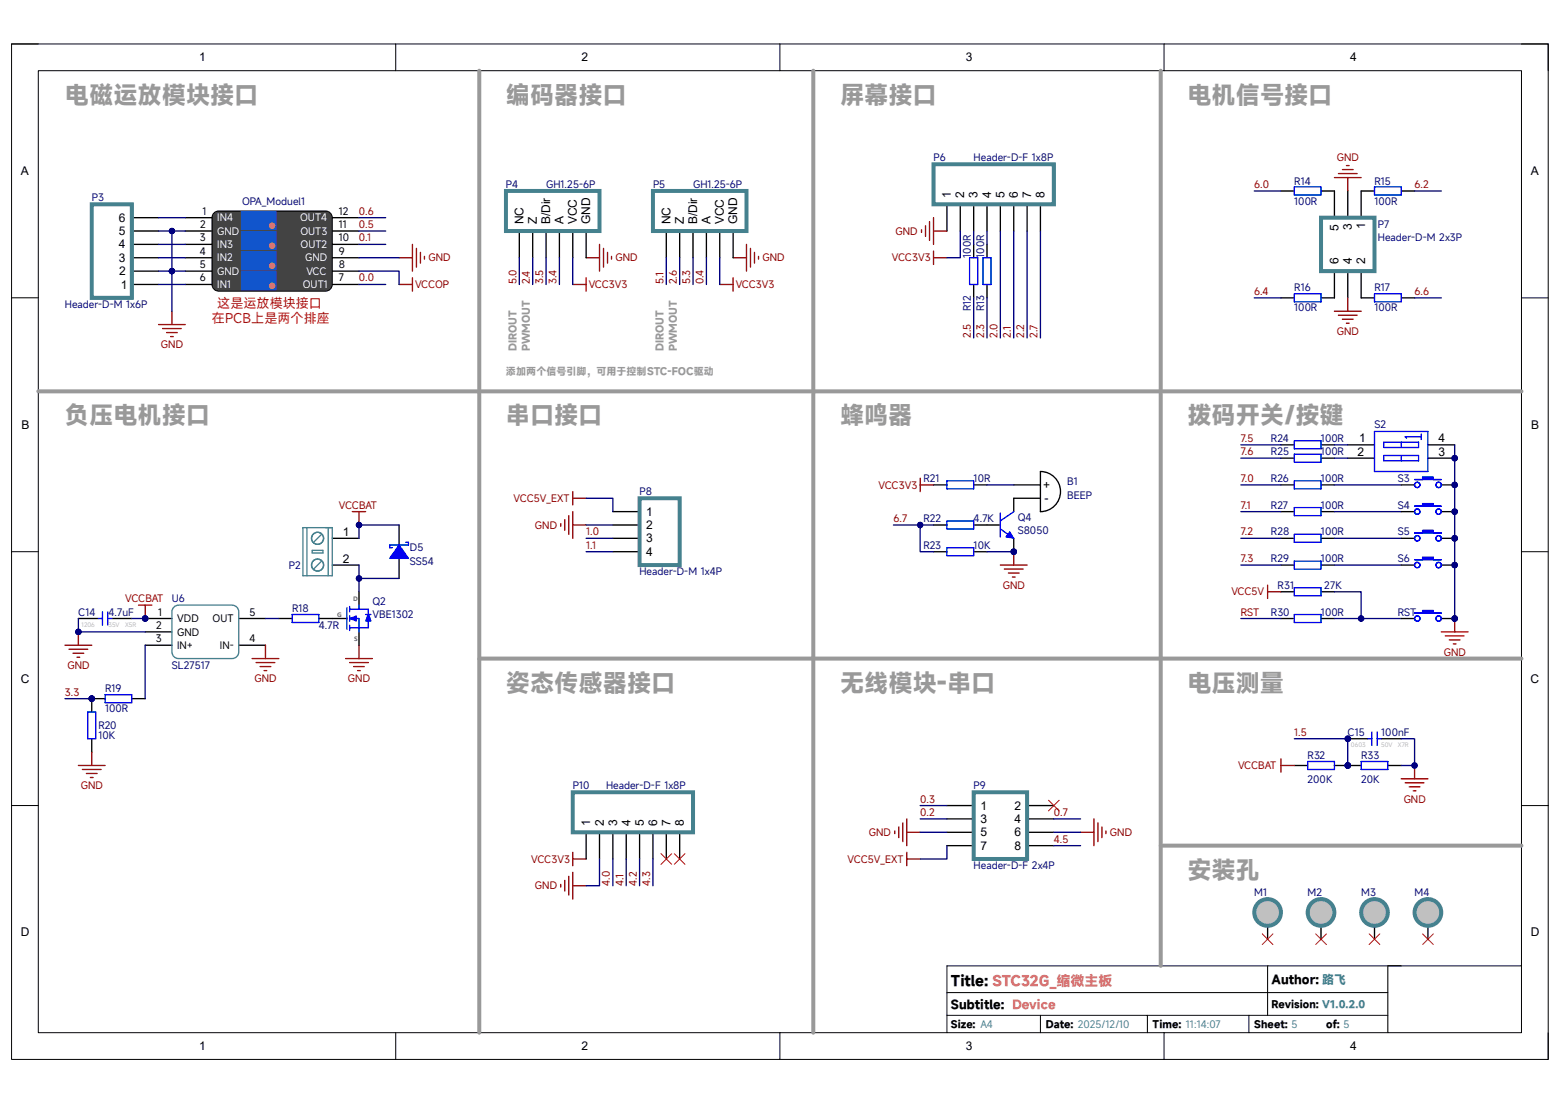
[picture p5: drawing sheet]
<svg xmlns="http://www.w3.org/2000/svg" width="297mm" height="210mm" viewBox="0 0 297 210" stroke-linecap="round" stroke-linejoin="round" font-family="sans-serif">
<path d="M2.2 8.4h292.6v193.3h-292.6z" fill="none" stroke="#000" stroke-width=".19"/>
<path d="M7.3 13.5h282.4v183.1h-282.4z" fill-rule="evenodd" fill="#fff"/>
<g fill="none" stroke="#000" stroke-width=".19">
<path d="M2.2 8.4h5.1M7.3 13.5h282.4v183.1h-282.4zM75.3 8.4v5.1M148.5 8.4v5.1M221.6 8.4v5.1M289.7 8.4h5.1v5.1M2.2 56.7h5.1M289.7 56.7h5.1M2.2 105h5.1M289.7 105.1h5.1M2.2 153.4h5.1M289.7 153.4h5.1"/>
<path d="M75.3 196.6v5.1M148.5 196.6v5.1M180.3 189h83.9M180.3 193.3h83.9M198.1 193.3v3.3M218.5 193.3v3.3M221.6 196.6v5.1M237.8 193.3v3.3M241.3 183.9v9.4M264.2 183.9v12.7M289.7 183.9h-109.4v12.7M294.8 196.6v5.1"/>
</g>
<g fill="none" stroke="#000" stroke-width=".25">
<path d="M180.3 38.9v5.1M182.8 38.9v5.1M185.4 38.9v5.1M187.9 38.9v5.1M190.5 38.9v5.1M193 38.9v5.1M195.5 38.9v5.1M198.1 38.9v5.1M254.1 36.4v5M256.6 36.4v5M259.2 36.4v5M25.1 54.2h5.1"/>
<path d="M25.1 51.6h5.1M25.1 49.1h5.1M25.1 46.5h5.1M25.1 44h5.1M25.1 41.4h5.1M254.1 51.6v5.1M256.6 51.6v5.1M259.2 51.6v5.1M116.7 97.4h5.1M116.7 100h5.1M116.7 102.5h5.1M116.7 105h5.1"/>
<path d="M180.3 153.4h5.1M180.3 155.9h5.1M180.3 158.5h5.1M195.5 153.4h5.1M195.5 155.9h5.1M195.5 158.5h5.1M180.3 161h5.1M195.5 161h5.1"/>
</g>
<path d="M17.5 38.9h7.6v17.8h-7.6zM177.7 31.3h22.9v7.6h-22.9zM251.5 41.4h10.2v10.2h-10.2zM121.8 94.9h7.6v12.7h-7.6zM185.4 150.8h10.1v12.8h-10.1z" fill="none" stroke="#45818e" stroke-width=".76"/>
<circle cx="277" cy="87.2" r=".51" fill="#000080"/>
<circle cx="277" cy="87.2" r=".51" fill="none" stroke="#000080" stroke-width=".19"/>
<path d="M256.6 84.7h5.1M256.6 87.2h5.1M271.9 84.7h5.1M271.9 87.2h5.1" fill="none" stroke="#000" stroke-width=".25"/>
<circle cx="277" cy="87.2" r=".51" fill="#000080"/>
<circle cx="277" cy="87.2" r=".51" fill="none" stroke="#000080" stroke-width=".19"/>
<path d="M261.7 82.1h10.2v7.7h-10.2zM263.5 84.2h6.6v1h-6.6zM263.5 86.7h6.6v1h-6.6zM266.8 84.2v1M266.8 86.7v1M270.6 83.2h-3.1l.3 .2M270.6 82.7v1" fill="none" stroke="#00f" stroke-width=".25"/>
<path d="M32.7 59.3v2.5M76 49.1h2.5M76 54.2h2.5M78.5 46.5v5.1M78.5 52.9v2.5M79.3 47.3v3.6M80 48.1v2M80.8 48.8v.5M30.2 61.8h5.1M31 62.6h3.5M31.7 63.3h2M32.5 64.1h.5" fill="none" stroke="#800000" stroke-width=".25"/>
<circle cx="256.6" cy="145.8" r=".51" fill="#000080"/>
<circle cx="256.6" cy="145.8" r=".51" fill="none" stroke="#000080" stroke-width=".19"/>
<path d="M246.4 145.8h2.6M254.1 145.8h2.5" fill="none" stroke="#000" stroke-width=".25"/>
<circle cx="256.6" cy="145.8" r=".51" fill="#000080"/>
<circle cx="256.6" cy="145.8" r=".51" fill="none" stroke="#000080" stroke-width=".19"/>
<path d="M249 145h5.1v1.5h-5.1z" fill="none" stroke="#00f" stroke-width=".25"/>
<circle cx="256.6" cy="145.8" r=".51" fill="#000080"/>
<circle cx="256.6" cy="145.8" r=".51" fill="none" stroke="#000080" stroke-width=".19"/>
<path d="M256.6 145.8h2.6" fill="none" stroke="#000" stroke-width=".25"/>
<circle cx="256.6" cy="145.8" r=".51" fill="#000080"/>
<circle cx="256.6" cy="145.8" r=".51" fill="none" stroke="#000080" stroke-width=".19"/>
<path d="M264.2 145.8h2.6" fill="none" stroke="#000" stroke-width=".25"/>
<path d="M259.2 145h5v1.5h-5z" fill="none" stroke="#00f" stroke-width=".25"/>
<circle cx="256.6" cy="140.7" r=".51" fill="#000080"/>
<circle cx="256.6" cy="140.7" r=".51" fill="none" stroke="#000080" stroke-width=".19"/>
<path d="M256.6 140.7h3.8M263 140.7h3.8" fill="none" stroke="#000" stroke-width=".25"/>
<circle cx="256.6" cy="140.7" r=".51" fill="#000080"/>
<circle cx="256.6" cy="140.7" r=".51" fill="none" stroke="#000080" stroke-width=".19"/>
<path d="M261.2 139.4v2.5M262.2 139.4v2.5M260.4 140.7h.8M262.2 140.7h.8" fill="none" stroke="#00f" stroke-width=".25"/>
<path d="M243.9 144.5v2.5M243.9 145.8h2.5M266.8 148.3h5.1M267.5 149.1h3.6M268.3 149.8h2M269.1 150.6h.5M269.3 145.8v2.5" fill="none" stroke="#800000" stroke-width=".25"/>
<circle cx="269.3" cy="145.8" r=".51" fill="#000080"/>
<circle cx="269.3" cy="145.8" r=".51" fill="none" stroke="#000080" stroke-width=".19"/>
<g fill="none" stroke="#800000" stroke-width=".25">
<path d="M175.5 43.7v.5M176.2 43v2M177 42.2v3.6M177.7 41.4v5.1M177.7 47.8v2.6M177.7 44h2.6M177.7 49.1h2.6M277 117.8v2.5M274.4 120.3h5.1M275.2 121.1h3.5M275.9 121.8h2.1M276.7 122.6h.5"/>
<path d="M106.8 168.4v.5M107.5 167.6v2.1M108.3 166.9v3.5M109.1 162.3v2.5M109.1 166.1v5.1M109.1 163.6h2.5M109.1 168.6h2.5"/>
</g>
<path d="M185.4 46.5v2.6M185.4 54.2v2.5M187.9 46.5v2.6M187.9 54.2v2.5M243.9 84.7h2.5M243.9 87.2h2.5M251.5 84.7h2.6M251.5 87.2h2.6" fill="none" stroke="#000" stroke-width=".25"/>
<path d="M184.6 49.1h1.5v5.1h-1.5zM187.2 49.1h1.5v5.1h-1.5zM246.4 83.9h5.1v1.6h-5.1zM246.4 86.5h5.1v1.5h-5.1z" fill="none" stroke="#00f" stroke-width=".25"/>
<circle cx="277" cy="117.8" r=".51" fill="#000080"/>
<circle cx="277" cy="117.8" r=".51" fill="none" stroke="#000080" stroke-width=".19"/>
<g fill="none" stroke="#000" stroke-width=".25">
<path d="M177.7 92.3h2.6M177.7 100h2.6M185.4 92.3h2.5M185.4 100h2.5M193 92.3h5.1M193 94.9h5.1M198.1 89.8a3.8 3.8 0 0 1 3.8 3.8 3.8 3.8 0 0 1-3.8 3.8zM243.9 92.3h2.5M243.9 97.4h2.5M251.5 92.3h2.6M251.5 97.4h2.6M177.7 105.1h2.6"/>
<path d="M185.4 105.1h2.5M243.9 102.5h2.5M243.9 107.6h2.5M243.9 117.8h2.5M251.5 102.5h2.6M251.5 107.6h2.6M251.5 117.8h2.6"/>
</g>
<path d="M180.3 91.6h5.1v1.5h-5.1zM180.3 99.2h5.1v1.5h-5.1zM246.4 91.6h5.1v1.5h-5.1zM246.4 96.6h5.1v1.6h-5.1zM180.3 104.3h5.1v1.5h-5.1zM246.4 101.7h5.1v1.6h-5.1zM246.4 106.8h5.1v1.6h-5.1zM246.4 117h5.1v1.5h-5.1z" fill="none" stroke="#00f" stroke-width=".25"/>
<circle cx="193" cy="105" r=".51" fill="#000080"/>
<circle cx="193" cy="105" r=".51" fill="none" stroke="#000080" stroke-width=".19"/>
<path d="M187.9 100h2.6M193 94.9v2.5M193 102.5v2.6" fill="none" stroke="#000" stroke-width=".25"/>
<circle cx="193" cy="105" r=".51" fill="#000080"/>
<circle cx="193" cy="105" r=".51" fill="none" stroke="#000080" stroke-width=".19"/>
<path d="M190.5 97.7v4.5M193 97.4l-2.5 1.8M190.5 100.7l2.5 1.8" fill="none" stroke="#00f" stroke-width=".25"/>
<path d="M192.2 101.2l.8 1.3-1.5-.3z" fill="#00f"/>
<path d="M192.2 101.2l.8 1.3-1.5-.3z" fill="none" stroke="#00f" stroke-width=".19"/>
<path d="M190.5 107.6h5M191.2 108.4h3.6M192 109.1h2M192.8 109.9h.5M193 105.1v2.5" fill="none" stroke="#800000" stroke-width=".25"/>
<circle cx="193" cy="105" r=".51" fill="#000080"/>
<circle cx="193" cy="105" r=".51" fill="none" stroke="#000080" stroke-width=".19"/>
<g fill="none" stroke="#800000" stroke-width=".25">
<path d="M254.1 33.8h5.1M254.8 33.1h3.6M255.6 32.3h2M256.3 31.5h.6M256.6 33.8v2.6M109.1 54.2h2.5M111.6 49.1h2.5M111.6 52.9v2.5M114.1 46.5v5.1M114.9 47.3v3.6M115.7 48.1v2M116.4 48.8v.5"/>
<path d="M254.1 59.3h5.1M256.6 56.7v2.6M254.8 60h3.6M255.6 60.8h2M256.3 61.5h.6M106.8 99.7v.5M107.5 98.9v2.1M108.3 98.2v3.5M109.1 93.6v2.5M109.1 97.4v5.1M109.1 94.9h2.5M109.1 100h2.5"/>
<path d="M175.2 91.1v2.5M175.2 92.3h2.5M170.4 158.2v.5M171.1 157.5v2M171.9 156.7v3.5M172.7 155.9v5.1M172.7 158.5h2.5M205.7 158.5h2.6M208.3 155.9v5.1M209 156.7v3.6M209.8 157.5v2M210.6 158.2v.5"/>
<path d="M172.7 162.3v2.5M172.7 163.6h2.5"/>
</g>
<path d="M243.9 36.4h2.5M251.5 36.4h2.6M259.2 36.4h2.5M266.8 36.4h2.5M243.9 56.7h2.5M251.5 56.7h2.6M259.2 56.7h2.5M266.8 56.7h2.5M241.3 176.3v2.5" fill="none" stroke="#000" stroke-width=".25"/>
<path d="M246.4 35.6h5.1v1.5h-5.1zM261.7 35.6h5.1v1.5h-5.1zM246.4 55.9h5.1v1.6h-5.1zM261.7 55.9h5.1v1.6h-5.1z" fill="none" stroke="#00f" stroke-width=".25"/>
<path d="M199.6 152.4l2.1 2M201.7 152.4l-2.1 2" fill="none" stroke="#f00" stroke-width=".19"/>
<path d="M91.2 13.5v183.1M154.8 13.5v183.1M221 13.5v170.4M7.3 74.5h282.4M91.2 125.4h198.5" fill="none" stroke="#999" stroke-width=".76"/>
<circle cx="241.3" cy="173.7" r="2.54" fill="#c0c0c0"/>
<circle cx="241.3" cy="173.7" r="2.54" fill="none" stroke="#45818e" stroke-width=".76"/>
<path d="M221 161h68.7" fill="none" stroke="#999" stroke-width=".76"/>
<path d="M240.3 177.8l2.1 2M242.4 177.8l-2.1 2" fill="none" stroke="#f00" stroke-width=".19"/>
<path d="M251.5 176.3v2.5" fill="none" stroke="#000" stroke-width=".25"/>
<circle cx="251.5" cy="173.7" r="2.54" fill="#c0c0c0"/>
<circle cx="251.5" cy="173.7" r="2.54" fill="none" stroke="#45818e" stroke-width=".76"/>
<path d="M250.5 177.8l2 2M252.5 177.8l-2 2" fill="none" stroke="#f00" stroke-width=".19"/>
<path d="M261.7 176.3v2.5" fill="none" stroke="#000" stroke-width=".25"/>
<circle cx="261.7" cy="173.7" r="2.54" fill="#c0c0c0"/>
<circle cx="261.7" cy="173.7" r="2.54" fill="none" stroke="#45818e" stroke-width=".76"/>
<path d="M260.7 177.8l2 2M262.7 177.8l-2 2" fill="none" stroke="#f00" stroke-width=".19"/>
<path d="M271.9 176.3v2.5" fill="none" stroke="#000" stroke-width=".25"/>
<circle cx="271.9" cy="173.7" r="2.54" fill="#c0c0c0"/>
<g fill="none" stroke="#45818e" stroke-width=".76">
<path d="M96.3 36.4h17.8v7.6h-17.8zM124.3 36.4h17.8v7.6h-17.8z"/>
<circle cx="271.9" cy="173.7" r="2.54"/>
</g>
<path d="M270.8 177.8l2.1 2M272.9 177.8l-2.1 2" fill="none" stroke="#f00" stroke-width=".19"/>
<g fill="none" stroke="#000" stroke-width=".25">
<path d="M98.9 44v5.1M101.4 44v5.1M104 44v5.1M106.5 44v5.1M109.1 44v5.1M111.6 44v5.1M126.9 44v5.1M129.4 44v5.1M131.9 44v5.1M134.5 44v5.1M137 44v5.1M139.6 44v5.1"/>
<path d="M243.9 112.7h2.5M251.5 112.7h2.6"/>
</g>
<path d="M246.4 111.9h5.1v1.5h-5.1z" fill="none" stroke="#00f" stroke-width=".25"/>
<path d="M137 54.2h2.6M139.6 49.1h2.5M139.6 52.9v2.5M142.1 46.5v5.1M142.9 47.3v3.6M143.6 48.1v2M144.4 48.8v.5M67.1 97.4h2.5M68.3 97.4v2.6M241.3 111.4v2.6M241.3 112.7h2.6" fill="none" stroke="#800000" stroke-width=".25"/>
<circle cx="68.3" cy="100" r=".51" fill="#000080"/>
<circle cx="68.3" cy="100" r=".51" fill="none" stroke="#000080" stroke-width=".19"/>
<path d="M63.3 102.5h5M63.3 107.6h5M111.6 158.5v5.1M114.1 158.5v5.1M116.7 158.5v5.1M119.2 158.5v5.1M121.8 158.5v5.1M124.3 158.5v5.1M126.9 158.5v5.1M129.4 158.5v5.1" fill="none" stroke="#000" stroke-width=".25"/>
<g fill="none" stroke="#45818e" stroke-width=".25">
<path d="M57.7 100.5h5.6v9.1h-5.6zM58.4 100.5v9.1M59.4 104.8h2.1v.5h-2.1zM61.2 101.7l-1.5 1.6M61.2 106.8l-1.5 1.6M62.5 100.5v9.1"/>
<circle cx="60.5" cy="102.5" r="1.15"/>
<circle cx="60.5" cy="107.6" r="1.15"/>
</g>
<path d="M109.1 150.8h22.8v7.7h-22.8z" fill="none" stroke="#45818e" stroke-width=".76"/>
<path d="M125.8 162.5l2.1 2.1M127.9 162.5l-2.1 2.1M128.4 162.5l2 2.1M130.4 162.5l-2 2.1" fill="none" stroke="#f00" stroke-width=".19"/>
<circle cx="17.5" cy="133" r=".51" fill="#000080"/>
<circle cx="17.5" cy="133" r=".51" fill="none" stroke="#000080" stroke-width=".19"/>
<path d="M17.5 133h2.5M25.1 133h2.5" fill="none" stroke="#000" stroke-width=".25"/>
<circle cx="17.5" cy="133" r=".51" fill="#000080"/>
<circle cx="17.5" cy="133" r=".51" fill="none" stroke="#000080" stroke-width=".19"/>
<path d="M20 132.3h5.1v1.5h-5.1z" fill="none" stroke="#00f" stroke-width=".25"/>
<circle cx="27.6" cy="117.8" r=".51" fill="#000080"/>
<circle cx="27.6" cy="117.8" r=".51" fill="none" stroke="#000080" stroke-width=".19"/>
<path d="M27.6 117.8h5.1" fill="none" stroke="#000" stroke-width=".25"/>
<circle cx="27.6" cy="117.8" r=".51" fill="#000080"/>
<circle cx="27.6" cy="117.8" r=".51" fill="none" stroke="#000080" stroke-width=".19"/>
<path d="M45.5 117.8h5M27.6 120.3h5.1M27.6 122.9h5.1M45.5 122.9h5" fill="none" stroke="#000" stroke-width=".25"/>
<path d="M33 115.7l.6-.4 .4-.1h10.2a1.27 1.27 0 0 1 1.3 1.3v7.6a1.27 1.27 0 0 1-1.3 1.3h-10.2a1.27 1.27 0 0 1-1.3-1.3v-7.6z" fill="none" stroke="#45818e" stroke-width=".25"/>
<path d="M26.4 115.2h2.5M27.6 115.2v2.6" fill="none" stroke="#800000" stroke-width=".25"/>
<circle cx="27.6" cy="117.8" r=".51" fill="#000080"/>
<circle cx="27.6" cy="117.8" r=".51" fill="none" stroke="#000080" stroke-width=".19"/>
<path d="M53.1 117.8h2.5M60.7 117.8h5.4M68.3 112.7v2.5M68.3 120.3v2.6" fill="none" stroke="#000" stroke-width=".25"/>
<path d="M55.6 117h5.1v1.5h-5.1zM66.1 115.7v4.1M66.6 116h1.7M66.6 117.8h1.7v2.5M66.6 119.5h1.7M66.6 115.5v1M66.6 117.3v1M66.6 119v1.1" fill="none" stroke="#00f" stroke-width=".25"/>
<path d="M48 125.4h5.1M48.8 126.2h3.5M49.5 126.9h2.1M50.3 127.7h.5M50.5 122.9v2.5" fill="none" stroke="#800000" stroke-width=".25"/>
<path d="M66.6 117.8l1.2-.5v1z" fill="#00f"/>
<path d="M66.6 117.8l1.2-.5v1z" fill="none" stroke="#00f" stroke-width=".19"/>
<path d="M68.3 115.2v.8M69.6 117h1" fill="none" stroke="#00f" stroke-width=".25"/>
<path d="M70.1 116.7l.5 1.6h-1z" fill="#00f"/>
<path d="M70.1 116.7l.5 1.6h-1z" fill="none" stroke="#00f" stroke-width=".19"/>
<path d="M18.7 117.8h.8M19.5 116.5v2.5M20.5 117.8h.8M20.5 116.5v2.5M68.3 116h1.8v3.5h-1.8" fill="none" stroke="#00f" stroke-width=".25"/>
<path d="M12.4 122.9h5.1M13.1 123.6h3.6M13.9 124.4h2M14.7 125.1h.5M14.9 120.3v2.6M65.8 125.4h5.1M66.6 126.2h3.5M67.3 126.9h2.1M68.1 127.7h.5M68.3 122.9v2.5" fill="none" stroke="#800000" stroke-width=".25"/>
<path d="M14.9 117.8h3.8M21.3 117.8h3.8" fill="none" stroke="#000" stroke-width=".25"/>
<circle cx="14.9" cy="120.3" r=".51" fill="#000080"/>
<circle cx="14.9" cy="120.3" r=".51" fill="none" stroke="#000080" stroke-width=".19"/>
<circle cx="17.5" cy="133" r=".51" fill="#000080"/>
<circle cx="17.5" cy="133" r=".51" fill="none" stroke="#000080" stroke-width=".19"/>
<path d="M17.5 133v2.6M17.5 140.7v2.5" fill="none" stroke="#000" stroke-width=".25"/>
<circle cx="17.5" cy="133" r=".51" fill="#000080"/>
<circle cx="17.5" cy="133" r=".51" fill="none" stroke="#000080" stroke-width=".19"/>
<path d="M16.7 135.6h1.5v5.1h-1.5z" fill="none" stroke="#00f" stroke-width=".25"/>
<path d="M14.9 145.7h5.1M15.7 146.5h3.6M16.5 147.3h2M17.2 148h.5M17.5 143.2v2.5" fill="none" stroke="#800000" stroke-width=".25"/>
<path d="M76 100v3.8M76 106.3v3.8" fill="none" stroke="#000" stroke-width=".25"/>
<path d="M76 103.8l1.8 2.5h-3.6z" fill="#00f"/>
<path d="M76 103.8l1.8 2.5h-3.6zM77.3 103.3h.5v.5h-3.6v.5h.5" fill="none" stroke="#00f" stroke-width=".25"/>
<path d="M40.6 40.7l.6-.5h.4h20.4a1.27 1.27 0 0 1 1.3 1.2v12.8a1.27 1.27 0 0 1-1.3 1.2h-20.4a1.27 1.27 0 0 1-1.2-1.2v-12.8z" fill-rule="evenodd" fill="#434343"/>
<path d="M40.6 40.7l.6-.5h.4h20.4a1.27 1.27 0 0 1 1.3 1.2v12.8a1.27 1.27 0 0 1-1.3 1.2h-20.4a1.27 1.27 0 0 1-1.2-1.2v-12.8z" fill="none" stroke="#000" stroke-width=".19"/>
<path d="M35.3 54.2h5.1M35.3 51.6h5.1M35.3 49.1h5.1M35.3 46.5h5.1M35.3 44h5.1M35.3 41.4h5.1M63.3 54.2h5M63.3 51.6h5M63.3 49.1h5M63.3 46.5h5M63.3 44h5M63.3 41.4h5" fill="none" stroke="#000" stroke-width=".25"/>
<path d="M46 40.3h6.6v3.4h-6.6z" fill-rule="evenodd" fill="#15c"/>
<path d="M46 40.3h6.6v3.4h-6.6z" fill="none" stroke="#15c" stroke-width=".19"/>
<path d="M46 44.1h6.6v3.4h-6.6z" fill-rule="evenodd" fill="#15c"/>
<path d="M46 44.1h6.6v3.4h-6.6z" fill="none" stroke="#15c" stroke-width=".19"/>
<path d="M46 47.9h6.6v3.5h-6.6z" fill-rule="evenodd" fill="#15c"/>
<path d="M46 47.9h6.6v3.5h-6.6z" fill="none" stroke="#15c" stroke-width=".19"/>
<path d="M46 51.7h6.6v3.5h-6.6z" fill-rule="evenodd" fill="#15c"/>
<path d="M46 51.7h6.6v3.5h-6.6z" fill="none" stroke="#15c" stroke-width=".19"/>
<circle cx="51.8" cy="43" r=".51" fill="#f1c232"/>
<circle cx="51.8" cy="43" r=".51" fill="none" stroke="#f1c232" stroke-width=".19"/>
<circle cx="51.8" cy="46.8" r=".51" fill="#f1c232"/>
<circle cx="51.8" cy="46.8" r=".51" fill="none" stroke="#f1c232" stroke-width=".19"/>
<circle cx="51.8" cy="50.6" r=".51" fill="#f1c232"/>
<circle cx="51.8" cy="50.6" r=".51" fill="none" stroke="#f1c232" stroke-width=".19"/>
<circle cx="51.8" cy="54.4" r=".51" fill="#f1c232"/>
<circle cx="51.8" cy="54.4" r=".51" fill="none" stroke="#f1c232" stroke-width=".19"/>
<path d="M30.2 44h5.1M30.2 41.4h5.1" fill="none" stroke="#000080" stroke-width=".25"/>
<circle cx="32.7" cy="44" r=".51" fill="#000080"/>
<circle cx="32.7" cy="44" r=".51" fill="none" stroke="#000080" stroke-width=".19"/>
<path d="M30.2 49.1h5.1M30.2 54.2h5.1M32.7 51.6v7.7" fill="none" stroke="#000080" stroke-width=".25"/>
<circle cx="32.7" cy="51.6" r=".51" fill="#000080"/>
<circle cx="32.7" cy="51.6" r=".51" fill="none" stroke="#000080" stroke-width=".19"/>
<path d="M68.3 51.6h7.7v2.6M68.3 54.2h5.1M68.3 49.1h7.7M68.3 46.5h5.1M68.3 44h5.1M68.3 41.4h5.1M266.8 140.7h2.5v5.1h-2.5" fill="none" stroke="#000080" stroke-width=".25"/>
<circle cx="269.3" cy="145.8" r=".51" fill="#000080"/>
<circle cx="269.3" cy="145.8" r=".51" fill="none" stroke="#000080" stroke-width=".19"/>
<path d="M246.4 140.7h10.2v5.1" fill="none" stroke="#000080" stroke-width=".25"/>
<circle cx="256.6" cy="145.8" r=".51" fill="#000080"/>
<circle cx="256.6" cy="145.8" r=".51" fill="none" stroke="#000080" stroke-width=".19"/>
<circle cx="256.6" cy="140.7" r=".51" fill="#000080"/>
<circle cx="256.6" cy="140.7" r=".51" fill="none" stroke="#000080" stroke-width=".19"/>
<g fill="none" stroke="#000080" stroke-width=".25">
<path d="M182.8 44v5.1h-2.5M185.4 44v2.5M185.4 56.7v7.6M187.9 44v2.5M187.9 56.7v7.6M190.5 44v20.3M193 44v20.3M195.5 44v20.3M198.1 44v20.3M254.1 84.7h2.5M254.1 87.2h2.5M277 102.5v15.3"/>
<path d="M114.1 163.6v5h-2.5M116.7 163.6v5M119.2 163.6v5M121.8 163.6v5M124.3 163.6v5"/>
</g>
<circle cx="277" cy="102.5" r=".51" fill="#000080"/>
<circle cx="277" cy="102.5" r=".51" fill="none" stroke="#000080" stroke-width=".19"/>
<circle cx="277" cy="107.6" r=".51" fill="#000080"/>
<circle cx="277" cy="107.6" r=".51" fill="none" stroke="#000080" stroke-width=".19"/>
<circle cx="277" cy="117.8" r=".51" fill="#000080"/>
<circle cx="277" cy="117.8" r=".51" fill="none" stroke="#000080" stroke-width=".19"/>
<path d="M277 84.7v17.8" fill="none" stroke="#000080" stroke-width=".25"/>
<circle cx="277" cy="102.5" r=".51" fill="#000080"/>
<circle cx="277" cy="102.5" r=".51" fill="none" stroke="#000080" stroke-width=".19"/>
<circle cx="277" cy="97.4" r=".51" fill="#000080"/>
<circle cx="277" cy="97.4" r=".51" fill="none" stroke="#000080" stroke-width=".19"/>
<circle cx="277" cy="92.3" r=".51" fill="#000080"/>
<circle cx="277" cy="92.3" r=".51" fill="none" stroke="#000080" stroke-width=".19"/>
<circle cx="277" cy="87.2" r=".51" fill="#000080"/>
<circle cx="277" cy="87.2" r=".51" fill="none" stroke="#000080" stroke-width=".19"/>
<path d="M254.1 117.8h12.7" fill="none" stroke="#000080" stroke-width=".25"/>
<circle cx="259.1" cy="117.8" r=".51" fill="#000080"/>
<circle cx="259.1" cy="117.8" r=".51" fill="none" stroke="#000080" stroke-width=".19"/>
<path d="M236.3 97.4h7.6M236.3 92.3h7.6M236.3 84.7h7.6M236.3 87.2h7.6M254.1 97.4h12.7M254.1 92.3h12.7M187.9 105.1h5.1M236.3 107.6h7.6M236.3 102.5h7.6M236.3 117.8h7.6M254.1 107.6h12.7M254.1 102.5h12.7" fill="none" stroke="#000080" stroke-width=".25"/>
<circle cx="193" cy="105" r=".51" fill="#000080"/>
<circle cx="193" cy="105" r=".51" fill="none" stroke="#000080" stroke-width=".19"/>
<path d="M177.7 100h-2.5v5.1h2.5M187.9 92.3h5.1" fill="none" stroke="#000080" stroke-width=".25"/>
<circle cx="175.2" cy="100" r=".51" fill="#000080"/>
<circle cx="175.2" cy="100" r=".51" fill="none" stroke="#000080" stroke-width=".19"/>
<path d="M170.1 100h5.1" fill="none" stroke="#000080" stroke-width=".25"/>
<circle cx="175.2" cy="100" r=".51" fill="#000080"/>
<circle cx="175.2" cy="100" r=".51" fill="none" stroke="#000080" stroke-width=".19"/>
<g fill="none" stroke="#000080" stroke-width=".25">
<path d="M238.8 36.4h5.1M269.3 36.4h5.1M30.2 51.6h5.1M104 49.1v5.1M106.5 49.1v5.1M131.9 49.1v5.1M134.5 49.1v5.1M238.8 56.7h5.1M269.3 56.7h5.1M111.6 94.9h5.1v2.5M111.6 100h5.1M111.6 102.5h5.1"/>
<path d="M111.6 105h5.1M175.2 153.4h5.1M175.2 155.9h5.1M175.2 158.5h5.1M200.6 155.9h5.1M200.6 158.5h5.1M180.3 161v2.6h-5.1"/>
</g>
<circle cx="32.7" cy="51.6" r=".51" fill="#000080"/>
<circle cx="32.7" cy="51.6" r=".51" fill="none" stroke="#000080" stroke-width=".19"/>
<path d="M30.2 46.5h5.1M32.7 44v7.6M200.6 161h5.1" fill="none" stroke="#000080" stroke-width=".25"/>
<circle cx="32.7" cy="51.6" r=".51" fill="#000080"/>
<circle cx="32.7" cy="51.6" r=".51" fill="none" stroke="#000080" stroke-width=".19"/>
<circle cx="32.7" cy="44" r=".51" fill="#000080"/>
<circle cx="32.7" cy="44" r=".51" fill="none" stroke="#000080" stroke-width=".19"/>
<path d="M254.1 112.7h5.1v5.1" fill="none" stroke="#000080" stroke-width=".25"/>
<circle cx="259.1" cy="117.8" r=".51" fill="#000080"/>
<circle cx="259.1" cy="117.8" r=".51" fill="none" stroke="#000080" stroke-width=".19"/>
<path d="M109.1 49.1v5.1M137 49.1v5.1M68.3 107.6v5.1" fill="none" stroke="#000080" stroke-width=".25"/>
<circle cx="68.3" cy="110.1" r=".51" fill="#000080"/>
<circle cx="68.3" cy="110.1" r=".51" fill="none" stroke="#000080" stroke-width=".19"/>
<path d="M68.3 110.1h7.7" fill="none" stroke="#000080" stroke-width=".25"/>
<circle cx="68.3" cy="110.1" r=".51" fill="#000080"/>
<circle cx="68.3" cy="110.1" r=".51" fill="none" stroke="#000080" stroke-width=".19"/>
<path d="M12.4 133h5.1" fill="none" stroke="#000080" stroke-width=".25"/>
<circle cx="17.5" cy="133" r=".51" fill="#000080"/>
<circle cx="17.5" cy="133" r=".51" fill="none" stroke="#000080" stroke-width=".19"/>
<path d="M76 100h-7.7v2.5" fill="none" stroke="#000080" stroke-width=".25"/>
<circle cx="68.3" cy="100" r=".51" fill="#000080"/>
<circle cx="68.3" cy="100" r=".51" fill="none" stroke="#000080" stroke-width=".19"/>
<path d="M14.9 120.3h12.7" fill="none" stroke="#000080" stroke-width=".25"/>
<circle cx="14.9" cy="120.3" r=".51" fill="#000080"/>
<circle cx="14.9" cy="120.3" r=".51" fill="none" stroke="#000080" stroke-width=".19"/>
<path d="M25.1 117.8h2.5M50.5 117.8h2.6M27.6 122.9v10.1" fill="none" stroke="#000080" stroke-width=".25"/>
<circle cx="27.6" cy="117.8" r=".51" fill="#000080"/>
<circle cx="27.6" cy="117.8" r=".51" fill="none" stroke="#000080" stroke-width=".19"/>
<path d="M14.9 117.8v2.5" fill="none" stroke="#000080" stroke-width=".25"/>
<circle cx="14.9" cy="120.3" r=".51" fill="#000080"/>
<circle cx="14.9" cy="120.3" r=".51" fill="none" stroke="#000080" stroke-width=".19"/>
<circle cx="277" cy="92.3" r=".51" fill="#000080"/>
<circle cx="277" cy="92.3" r=".51" fill="none" stroke="#000080" stroke-width=".19"/>
<path d="M266.8 92.3h2.5M274.4 92.3h2.6" fill="none" stroke="#000" stroke-width=".25"/>
<circle cx="269.8" cy="92.3" r=".51" fill="none" stroke="#00f" stroke-width=".25"/>
<circle cx="277" cy="92.3" r=".51" fill="#000080"/>
<circle cx="277" cy="92.3" r=".51" fill="none" stroke="#000080" stroke-width=".19"/>
<path d="M269.3 91.3h1.5v-.5h2.1v.5h1.5z" fill-rule="evenodd" fill="#00f"/>
<g fill="none" stroke="#00f" stroke-width=".25">
<path d="M269.3 91.3h1.5v-.5h2.1v.5h1.5z"/>
<circle cx="273.9" cy="92.3" r=".51"/>
</g>
<circle cx="277" cy="97.4" r=".51" fill="#000080"/>
<circle cx="277" cy="97.4" r=".51" fill="none" stroke="#000080" stroke-width=".19"/>
<path d="M266.8 97.4h2.5M274.4 97.4h2.6" fill="none" stroke="#000" stroke-width=".25"/>
<circle cx="269.8" cy="97.4" r=".51" fill="none" stroke="#00f" stroke-width=".25"/>
<circle cx="277" cy="97.4" r=".51" fill="#000080"/>
<circle cx="277" cy="97.4" r=".51" fill="none" stroke="#000080" stroke-width=".19"/>
<path d="M269.3 96.4h1.5v-.5h2.1v.5h1.5z" fill-rule="evenodd" fill="#00f"/>
<g fill="none" stroke="#00f" stroke-width=".25">
<path d="M269.3 96.4h1.5v-.5h2.1v.5h1.5z"/>
<circle cx="273.9" cy="97.4" r=".51"/>
</g>
<circle cx="277" cy="102.5" r=".51" fill="#000080"/>
<circle cx="277" cy="102.5" r=".51" fill="none" stroke="#000080" stroke-width=".19"/>
<path d="M266.8 102.5h2.5M274.4 102.5h2.6" fill="none" stroke="#000" stroke-width=".25"/>
<circle cx="269.8" cy="102.5" r=".51" fill="none" stroke="#00f" stroke-width=".25"/>
<circle cx="277" cy="102.5" r=".51" fill="#000080"/>
<circle cx="277" cy="102.5" r=".51" fill="none" stroke="#000080" stroke-width=".19"/>
<path d="M269.3 101.5h1.5v-.5h2.1v.5h1.5z" fill-rule="evenodd" fill="#00f"/>
<g fill="none" stroke="#00f" stroke-width=".25">
<path d="M269.3 101.5h1.5v-.5h2.1v.5h1.5z"/>
<circle cx="273.9" cy="102.5" r=".51"/>
</g>
<circle cx="277" cy="107.6" r=".51" fill="#000080"/>
<circle cx="277" cy="107.6" r=".51" fill="none" stroke="#000080" stroke-width=".19"/>
<path d="M266.8 107.6h2.5M274.4 107.6h2.6" fill="none" stroke="#000" stroke-width=".25"/>
<circle cx="269.8" cy="107.6" r=".51" fill="none" stroke="#00f" stroke-width=".25"/>
<circle cx="277" cy="107.6" r=".51" fill="#000080"/>
<circle cx="277" cy="107.6" r=".51" fill="none" stroke="#000080" stroke-width=".19"/>
<path d="M269.3 106.6h1.5v-.5h2.1v.5h1.5z" fill-rule="evenodd" fill="#00f"/>
<g fill="none" stroke="#00f" stroke-width=".25">
<path d="M269.3 106.6h1.5v-.5h2.1v.5h1.5z"/>
<circle cx="273.9" cy="107.6" r=".51"/>
</g>
<circle cx="277" cy="117.8" r=".51" fill="#000080"/>
<circle cx="277" cy="117.8" r=".51" fill="none" stroke="#000080" stroke-width=".19"/>
<path d="M266.8 117.8h2.5M274.4 117.8h2.6" fill="none" stroke="#000" stroke-width=".25"/>
<circle cx="269.8" cy="117.8" r=".51" fill="none" stroke="#00f" stroke-width=".25"/>
<circle cx="277" cy="117.8" r=".51" fill="#000080"/>
<circle cx="277" cy="117.8" r=".51" fill="none" stroke="#000080" stroke-width=".19"/>
<path d="M269.3 116.7h1.5v-.5h2.1v.5h1.5z" fill-rule="evenodd" fill="#00f"/>
<g fill="none" stroke="#00f" stroke-width=".25">
<path d="M269.3 116.7h1.5v-.5h2.1v.5h1.5z"/>
<circle cx="273.9" cy="117.8" r=".51"/>
</g>
<path d="M98.9 49.1v5.1M101.4 49.1v5.1M126.9 49.1v5.1M129.4 49.1v5.1" fill="none" stroke="#000080" stroke-width=".25"/>
<g font-size="4.6" fill="#999">
<text x="12.4" y="19.8">电磁运放模块接口</text>
<text x="96.3" y="19.8">编码器接口</text>
<text x="159.9" y="19.8">屏幕接口</text>
<text x="226.1" y="19.8">电机信号接口</text>
<text x="12.4" y="80.8">负压电机接口</text>
<text x="96.3" y="80.8">串口接口</text>
<text x="159.9" y="80.8">蜂鸣器</text>
<text x="226.1" y="80.8">拨码开关/按键</text>
<text x="96.3" y="131.7">姿态传感器接口</text>
<text x="159.9" y="131.7">无线模块-串口</text>
<text x="226.1" y="131.7">电压测量</text>
<text x="226.1" y="167.3">安装孔</text>
</g>
<text font-size="2.7" x="181.1" y="187.7">Title: STC32G_缩微主板</text>
<g font-size="2.5" fill="#f00">
<text x="41.4" y="58.7">这是运放模块接口</text>
<text x="40.3" y="61.5">在PCB上是两个排座</text>
</g>
<g font-size="2.3">
<text x="37.9" y="11.7">1</text>
<text x="110.7" y="11.7">2</text>
<text x="183.9" y="11.7">3</text>
<text x="257" y="11.7">4</text>
<text x="4" y="33.3">A</text>
<text x="291.5" y="33.3">A</text>
<text x="181.1" y="37.6" transform="rotate(-90 181.1 37.6)">1</text>
<text x="183.6" y="37.6" transform="rotate(-90 183.6 37.6)">2</text>
<text x="186.1" y="37.6" transform="rotate(-90 186.1 37.6)">3</text>
<text x="188.7" y="37.6" transform="rotate(-90 188.7 37.6)">4</text>
<text x="191.3" y="37.6" transform="rotate(-90 191.3 37.6)">5</text>
<text x="193.8" y="37.6" transform="rotate(-90 193.8 37.6)">6</text>
<text x="196.3" y="37.6" transform="rotate(-90 196.3 37.6)">7</text>
<text x="198.9" y="37.6" transform="rotate(-90 198.9 37.6)">8</text>
<text x="22.6" y="47.3">4</text>
<text x="22.6" y="44.7">5</text>
<text x="22.6" y="42.2">6</text>
<text x="99.7" y="42.7" transform="rotate(-90 99.7 42.7)">NC</text>
<text x="102.2" y="42.7" transform="rotate(-90 102.2 42.7)">Z</text>
<text x="104.7" y="42.7" transform="rotate(-90 104.7 42.7)">B/Dir</text>
<text x="107.3" y="42.7" transform="rotate(-90 107.3 42.7)">A</text>
<text x="109.9" y="42.7" transform="rotate(-90 109.9 42.7)">VCC</text>
<text x="112.4" y="42.7" transform="rotate(-90 112.4 42.7)">GND</text>
<text x="127.6" y="42.7" transform="rotate(-90 127.6 42.7)">NC</text>
<text x="130.2" y="42.7" transform="rotate(-90 130.2 42.7)">Z</text>
<text x="132.7" y="42.7" transform="rotate(-90 132.7 42.7)">B/Dir</text>
<text x="135.3" y="42.7" transform="rotate(-90 135.3 42.7)">A</text>
<text x="137.8" y="42.7" transform="rotate(-90 137.8 42.7)">VCC</text>
<text x="140.4" y="42.7" transform="rotate(-90 140.4 42.7)">GND</text>
<text x="254.8" y="43.9" transform="rotate(-90 254.8 43.9)">5</text>
<text x="257.4" y="43.9" transform="rotate(-90 257.4 43.9)">3</text>
<text x="259.9" y="43.6" transform="rotate(-90 259.9 43.6)">1</text>
<text x="22.6" y="49.8">3</text>
<text x="22.7" y="52.4">2</text>
<text x="254.8" y="50.3" transform="rotate(-90 254.8 50.3)">6</text>
<text x="257.4" y="50.3" transform="rotate(-90 257.4 50.3)">4</text>
<text x="259.9" y="50.3" transform="rotate(-90 259.9 50.3)">2</text>
<text x="23" y="54.9">1</text>
<text x="4.1" y="81.7">B</text>
<text x="291.5" y="81.7">B</text>
<text x="258.5" y="86.7">2</text>
<text x="258.8" y="84.2">1</text>
<text x="273.9" y="84.2">4</text>
<text x="273.9" y="86.7">3</text>
<text x="198.6" y="93.1">+</text>
<text x="198.9" y="95.6">-</text>
<text x="65.3" y="102">1</text>
<text x="123" y="98.2">1</text>
<text x="123" y="100.7">2</text>
<text x="65.3" y="107.1">2</text>
<text x="123" y="103.3">3</text>
<text x="123" y="105.8">4</text>
<text x="4" y="130">C</text>
<text x="291.4" y="130">C</text>
<text x="186.6" y="154.1">1</text>
<text x="193.1" y="154.1">2</text>
<text x="112.4" y="157.2" transform="rotate(-90 112.4 157.2)">1</text>
<text x="114.9" y="157.2" transform="rotate(-90 114.9 157.2)">2</text>
<text x="117.5" y="157.2" transform="rotate(-90 117.5 157.2)">3</text>
<text x="120" y="157.2" transform="rotate(-90 120 157.2)">4</text>
<text x="122.6" y="157.2" transform="rotate(-90 122.6 157.2)">5</text>
<text x="125.1" y="157.2" transform="rotate(-90 125.1 157.2)">6</text>
<text x="127.6" y="157.2" transform="rotate(-90 127.6 157.2)">7</text>
<text x="130.2" y="157.2" transform="rotate(-90 130.2 157.2)">8</text>
<text x="186.6" y="156.7">3</text>
<text x="186.6" y="159.2">5</text>
<text x="186.6" y="161.8">7</text>
<text x="193.1" y="156.7">4</text>
<text x="193.1" y="159.2">6</text>
<text x="193.1" y="161.8">8</text>
<text x="4" y="178.3">D</text>
<text x="291.5" y="178.3">D</text>
<text x="242.1" y="187.3">Author: 路飞</text>
<text x="181.1" y="192.2">Subtitle: Device</text>
<text x="37.9" y="199.9">1</text>
<text x="110.7" y="199.9">2</text>
<text x="183.9" y="199.9">3</text>
<text x="257" y="199.9">4</text>
</g>
<g font-size="1.9" fill="#000080">
<text x="96.3" y="35.8">P4</text>
<text x="104" y="35.8">GH1.25-6P</text>
<text x="124.3" y="35.8">P5</text>
<text x="132" y="35.8">GH1.25-6P</text>
<text x="177.8" y="30.7">P6</text>
<text x="185.4" y="30.7">Header-D-F 1x8P</text>
<text x="246.4" y="35.1">R14</text>
<text x="261.7" y="35.1">R15</text>
<text x="17.5" y="38.4">P3</text>
<text x="46.1" y="39">OPA_Moduel1</text>
<text x="246.4" y="39">100R</text>
<text x="261.7" y="39">100R</text>
<text x="262.3" y="46">Header-D-M 2x3P</text>
<text x="262.3" y="43.4">P7</text>
<text x="184.8" y="49.1" transform="rotate(-90 184.8 49.1)">100R</text>
<text x="187.4" y="49.1" transform="rotate(-90 187.4 49.1)">100R</text>
<text x="12.4" y="58.7">Header-D-M 1x6P</text>
<text x="184.8" y="59.3" transform="rotate(-90 184.8 59.3)">R12</text>
<text x="187.4" y="59.3" transform="rotate(-90 187.4 59.3)">R13</text>
<text x="246.4" y="59.3">100R</text>
<text x="246.4" y="55.5">R16</text>
<text x="261.7" y="59.3">100R</text>
<text x="261.7" y="55.5">R17</text>
<text x="261.7" y="81.6">S2</text>
<text x="242" y="84.1">R24</text>
<text x="242" y="86.7">R25</text>
<text x="251.5" y="84.1">100R</text>
<text x="251.5" y="86.7">100R</text>
<text x="121.8" y="94.3">P8</text>
<text x="175.8" y="91.8">R21</text>
<text x="185.4" y="91.8">10R</text>
<text x="203.2" y="92.4">B1</text>
<text x="203.2" y="95">BEEP</text>
<text x="242" y="91.8">R26</text>
<text x="251.5" y="91.8">100R</text>
<text x="266.1" y="91.8">S3</text>
<text x="175.8" y="99.4">R22</text>
<text x="185.4" y="99.4">4.7K</text>
<text x="193.8" y="101.7">S8050</text>
<text x="193.8" y="99.1">Q4</text>
<text x="242" y="96.9">R27</text>
<text x="242" y="101.9">R28</text>
<text x="251.5" y="96.9">100R</text>
<text x="251.5" y="101.9">100R</text>
<text x="266.1" y="96.9">S4</text>
<text x="266.1" y="101.9">S5</text>
<text x="78" y="107.5">SS54</text>
<text x="78" y="105">D5</text>
<text x="175.8" y="104.5">R23</text>
<text x="185.4" y="104.5">10K</text>
<text x="242" y="107">R29</text>
<text x="251.5" y="107">100R</text>
<text x="266.1" y="107">S6</text>
<text x="55" y="108.3">P2</text>
<text x="121.8" y="109.6">Header-D-M 1x4P</text>
<text x="243.2" y="112.1">R31</text>
<text x="252.1" y="112.1">27K</text>
<text x="14.9" y="117.2">C14</text>
<text x="20.7" y="117.2">4.7uF</text>
<text x="32.7" y="114.6">U6</text>
<text x="55.6" y="116.6">R18</text>
<text x="60.7" y="119.8">4.7R</text>
<text x="70.9" y="115.1">Q2</text>
<text x="70.9" y="117.7">VBE1302</text>
<text x="242" y="117.2">R30</text>
<text x="251.5" y="117.2">100R</text>
<text x="266.1" y="117.2">RST</text>
<text x="20" y="131.8">R19</text>
<text x="32.7" y="127.4">SL27517</text>
<text x="20" y="135.6">100R</text>
<text x="18.8" y="140.7">10K</text>
<text x="18.8" y="138.8">R20</text>
<text x="256.6" y="140.1">C15</text>
<text x="263" y="140.1">100nF</text>
<text x="249" y="149">200K</text>
<text x="249" y="144.6">R32</text>
<text x="259.2" y="149">20K</text>
<text x="259.2" y="144.6">R33</text>
<text x="109.1" y="150.3">P10</text>
<text x="115.4" y="150.3">Header-D-F 1x8P</text>
<text x="185.4" y="150.3">P9</text>
<text x="185.4" y="165.5">Header-D-F 2x4P</text>
<text x="238.8" y="170.6">M1</text>
<text x="249" y="170.6">M2</text>
<text x="259.2" y="170.6">M3</text>
<text x="269.3" y="170.6">M4</text>
</g>
<g font-size="1.9" fill="#800000">
<text x="238.8" y="35.8">6.0</text>
<text x="254.5" y="30.7">GND</text>
<text x="269.3" y="35.8">6.2</text>
<text x="68.3" y="40.9">0.6</text>
<text x="68.3" y="46">0.1</text>
<text x="68.3" y="43.4">0.5</text>
<text x="170.5" y="44.7">GND</text>
<text x="68.3" y="53.6">0.0</text>
<text x="81.6" y="49.8">GND</text>
<text x="117.2" y="49.8">GND</text>
<text x="145.2" y="49.8">GND</text>
<text x="169.8" y="49.8">VCC3V3</text>
<text x="79" y="54.9">VCCOP</text>
<text x="98.3" y="54.1" transform="rotate(-90 98.3 54.1)">5.0</text>
<text x="100.9" y="54.1" transform="rotate(-90 100.9 54.1)">2.4</text>
<text x="103.4" y="54.1" transform="rotate(-90 103.4 54.1)">3.5</text>
<text x="106" y="54.1" transform="rotate(-90 106 54.1)">3.4</text>
<text x="112.1" y="54.9">VCC3V3</text>
<text x="126.3" y="54.1" transform="rotate(-90 126.3 54.1)">5.1</text>
<text x="128.9" y="54.1" transform="rotate(-90 128.9 54.1)">2.6</text>
<text x="131.4" y="54.1" transform="rotate(-90 131.4 54.1)">5.3</text>
<text x="133.9" y="54.1" transform="rotate(-90 133.9 54.1)">0.4</text>
<text x="140.1" y="54.9">VCC3V3</text>
<text x="238.8" y="56.1">6.4</text>
<text x="269.3" y="56.1">6.6</text>
<text x="184.8" y="64.3" transform="rotate(-90 184.8 64.3)">2.5</text>
<text x="187.4" y="64.3" transform="rotate(-90 187.4 64.3)">2.3</text>
<text x="189.9" y="64.3" transform="rotate(-90 189.9 64.3)">2.0</text>
<text x="192.4" y="64.3" transform="rotate(-90 192.4 64.3)">2.1</text>
<text x="195" y="64.3" transform="rotate(-90 195 64.3)">2.2</text>
<text x="197.5" y="64.3" transform="rotate(-90 197.5 64.3)">2.7</text>
<text x="254.5" y="63.8">GND</text>
<text x="30.6" y="66.3">GND</text>
<text x="236.3" y="84.1">7.5</text>
<text x="236.3" y="86.7">7.6</text>
<text x="97.8" y="95.6">VCC5V_EXT</text>
<text x="167.3" y="93">VCC3V3</text>
<text x="236.3" y="91.8">7.0</text>
<text x="64.5" y="96.9">VCCBAT</text>
<text x="101.9" y="100.7">GND</text>
<text x="111.6" y="101.9">1.0</text>
<text x="170.1" y="99.4">6.7</text>
<text x="236.3" y="96.9">7.1</text>
<text x="236.3" y="101.9">7.2</text>
<text x="111.6" y="104.5">1.1</text>
<text x="236.3" y="107">7.3</text>
<text x="190.9" y="112.1">GND</text>
<text x="234.4" y="113.4">VCC5V</text>
<text x="23.8" y="114.6">VCCBAT</text>
<text x="236.3" y="117.2">RST</text>
<text x="274.9" y="124.8">GND</text>
<text x="12.9" y="127.4">GND</text>
<text x="48.5" y="129.9">GND</text>
<text x="66.3" y="129.9">GND</text>
<text x="12.4" y="132.5">3.3</text>
<text x="246.4" y="140.1">1.5</text>
<text x="235.7" y="146.5">VCCBAT</text>
<text x="15.4" y="150.3">GND</text>
<text x="175.2" y="155.4">0.2</text>
<text x="175.2" y="152.8">0.3</text>
<text x="200.6" y="155.4">0.7</text>
<text x="267.3" y="152.8">GND</text>
<text x="165.4" y="159.2">GND</text>
<text x="200.6" y="160.4">4.5</text>
<text x="211.3" y="159.2">GND</text>
<text x="101.1" y="164.3">VCC3V3</text>
<text x="161.4" y="164.3">VCC5V_EXT</text>
<text x="101.9" y="169.3">GND</text>
<text x="116.1" y="168.7" transform="rotate(-90 116.1 168.7)">4.0</text>
<text x="118.7" y="168.7" transform="rotate(-90 118.7 168.7)">4.1</text>
<text x="121.2" y="168.7" transform="rotate(-90 121.2 168.7)">4.2</text>
<text x="123.8" y="168.7" transform="rotate(-90 123.8 168.7)">4.3</text>
</g>
<g font-size="1.9">
<text x="38.5" y="40.9">1</text>
<text x="64.5" y="40.9">12</text>
<text x="38.1" y="46">3</text>
<text x="38.1" y="43.4">2</text>
<text x="64.5" y="46">10</text>
<text x="64.5" y="43.4">11</text>
<text x="38" y="48.5">4</text>
<text x="38" y="53.6">6</text>
<text x="38.1" y="51.1">5</text>
<text x="64.5" y="53.6">7</text>
<text x="64.5" y="51.1">8</text>
<text x="64.5" y="48.5">9</text>
<text x="29.7" y="119.8">2</text>
<text x="30.1" y="117.2">1</text>
<text x="33.7" y="118.5">VDD</text>
<text x="40.5" y="118.5">OUT</text>
<text x="47.5" y="117.2">5</text>
<text x="29.7" y="122.3">3</text>
<text x="33.7" y="121">GND</text>
<text x="33.7" y="123.6">IN+</text>
<text x="41.9" y="123.6">IN-</text>
<text x="47.5" y="122.3">4</text>
<text x="242.1" y="192">Revision: V1.0.2.0</text>
<text x="181.1" y="195.8">Size: A4</text>
<text x="199.1" y="195.8">Date: 2025/12/10</text>
<text x="219.5" y="195.8">Time: 11:14:07</text>
<text x="238.8" y="195.8">Sheet: 5</text>
<text x="252.5" y="195.8">of: 5</text>
</g>
<g font-size="1.9" fill="#fff">
<text x="41.4" y="42.2">IN4</text>
<text x="41.4" y="44.7">GND</text>
<text x="41.4" y="47.2">IN3</text>
<text x="57.1" y="42.2">OUT4</text>
<text x="57.2" y="44.7">OUT3</text>
<text x="57.2" y="47.2">OUT2</text>
<text x="41.4" y="49.8">IN2</text>
<text x="41.4" y="52.3">GND</text>
<text x="58.1" y="49.8">GND</text>
<text x="58.3" y="52.3">VCC</text>
<text x="41.4" y="54.9">IN1</text>
<text x="57.7" y="54.9">OUT1</text>
</g>
<g font-size="1.9" fill="#999">
<text x="96.3" y="71.4">添加两个信号引脚，可用于控制STC-FOC驱动</text>
<text x="98.3" y="66.9" transform="rotate(-90 98.3 66.9)">DIROUT</text>
<text x="100.9" y="66.9" transform="rotate(-90 100.9 66.9)">PWMOUT</text>
<text x="126.3" y="66.9" transform="rotate(-90 126.3 66.9)">DIROUT</text>
<text x="128.9" y="66.9" transform="rotate(-90 128.9 66.9)">PWMOUT</text>
</g>
<g font-size="1.1" fill="#b7b7b7">
<text x="15.5" y="119.3">1206</text>
<text x="20.7" y="119.3">35V</text>
<text x="23.8" y="119.3">X5R</text>
<text x="257.2" y="142.2">0603</text>
<text x="263" y="142.2">50V</text>
<text x="266.1" y="142.2">X7R</text>
</g>
<g font-size="1.1" fill="#666">
<text x="64.2" y="117.4">G</text>
<text x="67.2" y="114.4">D</text>
<text x="67.4" y="122">S</text>
</g>
</svg>
